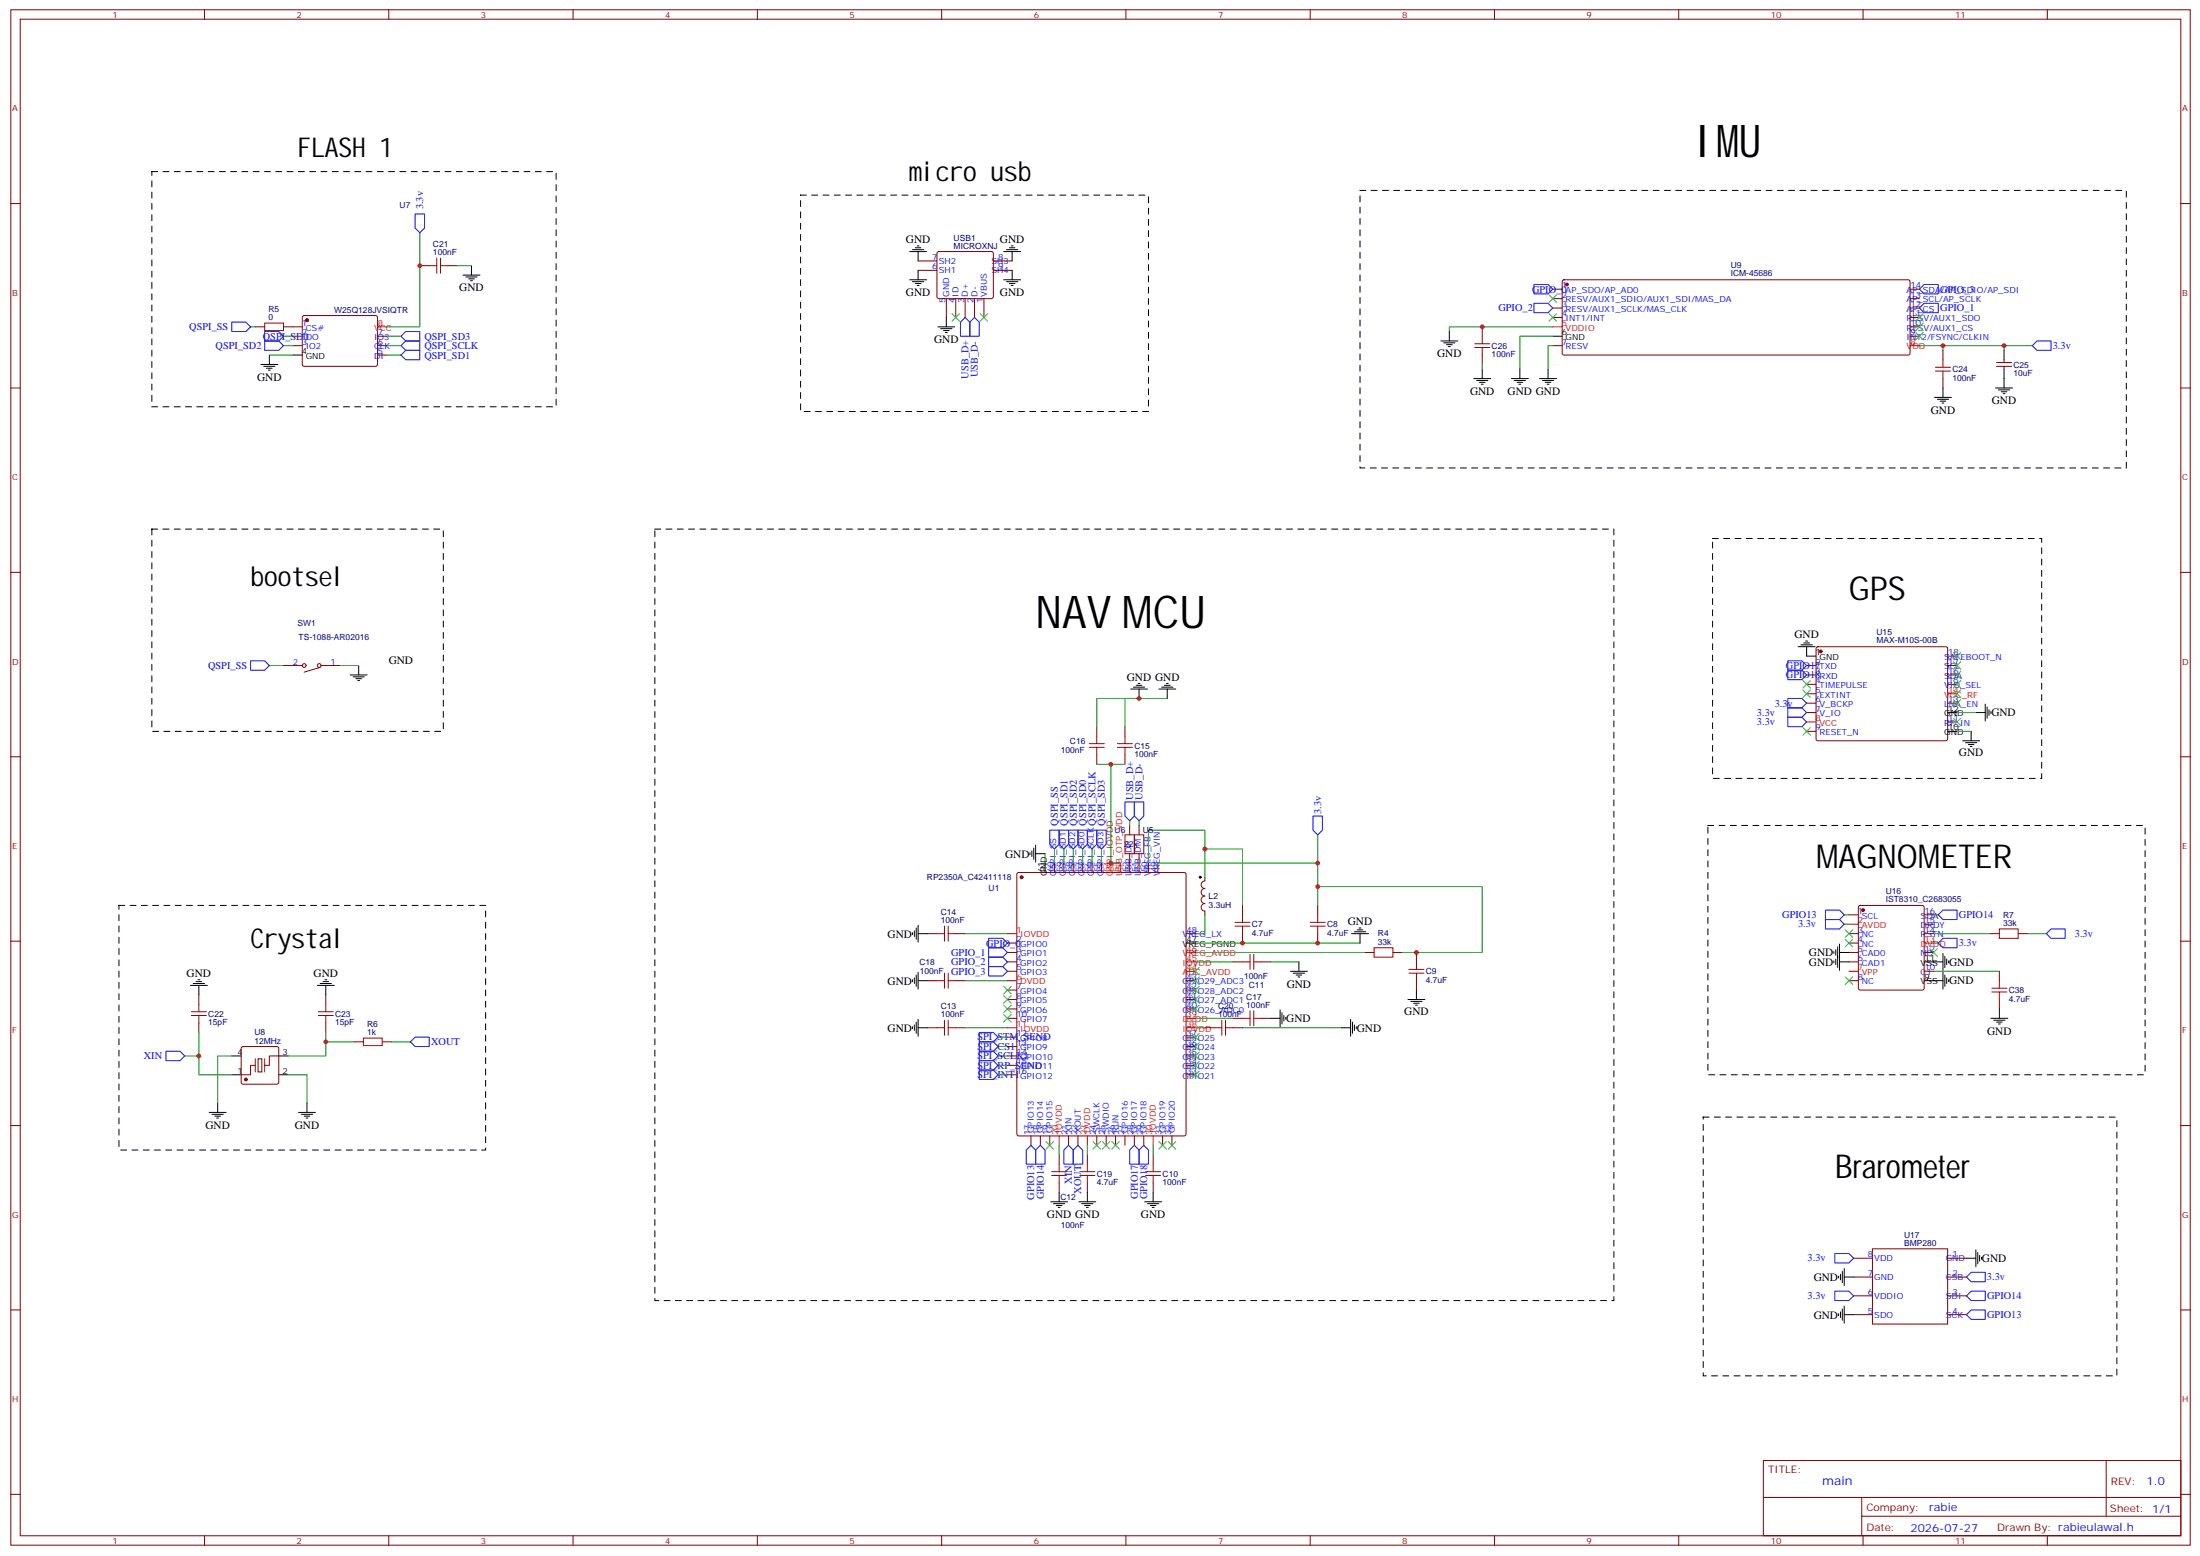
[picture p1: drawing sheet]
<svg xmlns="http://www.w3.org/2000/svg" width="825mm" height="583mm" viewBox="0 0 825 583" stroke-linecap="round" stroke-linejoin="round" font-family="sans-serif">
<g fill="none" stroke="#870000" stroke-width=".38">
<path d="M4.1 3.7h817.7v575.7h-817.7zM7.6 7.2h810.7v568.7h-810.7zM76.7 3.7v3.5M145.9 3.7v3.5M215 3.7v3.5M284.2 3.7v3.5M353.3 3.7v3.5M422.5 3.7v3.5M491.6 3.7v3.5M560.7 3.7v3.5M629.9 3.7v3.5M699 3.7v3.5"/>
<path d="M768.2 3.7v3.5M4.1 76.3h3.5M818.3 76.3h3.5M157.5 99.6h3.5M168.1 99.6h3.5M344.5 97.9h7M351.8 94.5l.4-.2h19.8l.5 .2 .2 .5v16.3l-.2 .5-.5 .2h-19.8l-.5-.3-.2-.4v-16.3zM372.7 97.9h7.1M113.7 118.5l.4-.2 27.1 .1 .4 .6v17.9l-.7 .5-27.1-.1-.4-.6v-17.7zM344.5 101.4h7M355.1 112v7M358.6 112v7"/>
<path d="M362.1 112v7M365.7 112v7M369.2 112v7M372.7 101.4h7.1M582.6 108.4h3.5M582.6 112h3.5M582.6 115.5h3.5M582.6 119h3.5M586.4 105.1l.4-.2 129.4 .1 .5 .6v26.8l-.7 .7h-129.2l-.7-.7v-26.8zM716.7 108.4h3.5M716.7 112h3.5M716.7 115.5h3.5"/>
<path d="M716.7 119h3.5M95.8 122.6h3.5M106.4 122.6h7M109.9 126.1h3.5M109.9 129.6h3.5M141.6 126.1h3.6M141.6 129.6h3.6M141.6 133.1h3.6M556.2 122.6v3.5M556.2 133.1v3.6M582.6 129.6h3.5M716.7 122.6h3.5"/>
<path d="M716.7 126.1h3.5M729 131.4v3.5M749.1 137.4h5.7M749.1 136h5.7M751.9 134.9v1.1M751.9 137.4v1M4.1 145.5h3.5M729 142v3.5M818.3 145.5h3.5M4.1 214.6h3.5M818.3 214.6h3.5M106.4 249.6h7"/>
<path d="M120.1 250.3l-6 1.7M120.5 249.6h7M677.9 249.6h3.5M677.9 253.1h3.5M677.9 256.6h3.5M681.6 242.7l.5-.2h48l.5 .2 .2 .5-.1 34.1-.6 .5-48.3-.1-.4-.6v-33.9zM730.8 249.6h3.5M730.8 253.1h3.5M730.8 256.6h3.5M730.8 246h3.5M411.5 272.5v3.5M422.1 272.5v3.5"/>
<path d="M677.9 260.1h3.5M677.9 263.7h3.5M677.9 267.2h3.5M677.9 274.2h3.5M730.8 263.7h3.5M730.8 270.7h3.5M4.1 283.8h3.5M411.5 283.1v3.5M422.1 283.1v3.5M818.3 283.8h3.5M423.9 309.5v3.6M427.4 309.5v3.6"/>
<path d="M381.8 327.4l.4-.2h62.1l.7 .4v97.6l-.4 .7h-62.4l-.6-.4-.1-97.6zM395.6 323.6v3.6M399.2 323.6v3.6M402.7 323.6v3.6M406.2 323.6v3.6M409.8 323.6v3.6M413.3 323.6v3.6M423.9 320.1v7.1M427.4 320.1v7.1M430.9 323.6v3.6M434.4 323.6v3.6M452.1 328.9v1.4a1.41 1.41 0 0 0-1.4 1.4 1.41 1.41 0 0 0 1.4 1.5"/>
<path d="M452.1 338.8a1.41 1.41 0 0 0-1.4 1.4 1.41 1.41 0 0 0 1.4 1.4M452.1 336a1.41 1.41 0 0 0-1.4 1.4 1.41 1.41 0 0 0 1.4 1.4M452.1 333.2a1.41 1.41 0 0 0-1.4 1.4 1.41 1.41 0 0 0 1.4 1.4M466.2 339.5v3.5M494.4 339.5v3.5M697.5 339.7l.5-.2h23.3l.5 .2 .2 .5v30.4l-.3 .5-.4 .2h-23.3l-.5-.3-.2-.4v-30.4zM4.1 352.9h3.5M348 350.1h3.5M358.6 350.1h3.5M378 353.6h3.5M378 357.2h3.5M445 350.1h3.6"/>
<path d="M452.1 341.6v1.4M466.2 350.1v3.5M494.4 350.1v3.5M512.1 357.2h3.5M522.6 357.2h3.6M531.5 357.2v3.5M693.7 353.6h3.6M693.7 357.2h3.6M693.7 350.1h3.6M693.7 343h3.6M722 357.2h3.5M722 350.1h3.5"/>
<path d="M722 343h3.5M722 346.6h3.5M746.7 350.1h3.5M757.2 350.1h3.6M818.3 352.9h3.5M74.6 373v3.6M122.2 373v3.6M348 367.7h3.5M358.6 367.7h3.5M378 360.7h3.5M378 364.2h3.5M378 371.3h3.5"/>
<path d="M378 374.8h3.5M378 378.3h3.5M445 371.3h3.6M445 374.8h3.6M445 378.3h3.6M445 367.7h3.6M462.7 360.7h3.5M473.3 360.7h3.5M531.5 367.7v3.6M693.7 360.7h3.6M693.7 367.7h3.6M722 364.2h3.5"/>
<path d="M750.2 364.2v3.5M750.2 374.8v3.5M74.6 383.6v3.5M90.7 392.6l.5-.2h12.7l.5 .2 .2 .5v12.7l-.2 .5-.5 .2h-12.7l-.5-.2-.2-.5v-12.7zM95.8 399.5h-1.8v3.5h-3.5M96.8 397h1.4v5h-1.4zM104.6 396h-3.5v3.5h-1.8M122.2 383.6v3.5M132.8 390.7h3.5M143.4 390.7h3.5M348 385.4h3.5M358.6 385.4h3.5"/>
<path d="M378 381.8h3.5M378 388.9h3.5M378 392.4h3.5M378 396h3.5M378 399.5h3.5M445 388.9h3.6M445 392.4h3.6M445 396h3.6M445 399.5h3.6M452.1 385.4h3.5M462.7 381.8h3.5M462.7 385.4h3.5"/>
<path d="M473.3 381.8h3.5M378 403h3.5M445 403h3.6M4.1 422.1h3.5M386.8 425.9v3.6M390.3 425.9v3.6M393.9 425.9v3.6M397.4 433v3.5M400.9 425.9v3.6M404.5 425.9v3.6M408 433v3.5M411.5 425.9v3.6"/>
<path d="M415 425.9v3.6M418.6 425.9v3.6M422.1 425.9v3.6M425.6 425.9v3.6M429.2 425.9v3.6M432.7 433v3.5M436.2 425.9v3.6M439.7 425.9v3.6M818.3 422.1h3.5M397.4 443.6v3.5M408 443.6v3.5M432.7 443.6v3.5"/>
<path d="M695.5 471.8h7.1M695.5 478.9h7.1M702.6 468.3h28.2v28.2h-28.2zM730.8 471.8h7M730.8 478.9h7M4.1 491.2h3.5M695.5 485.9h7.1M695.5 493h7.1M730.8 485.9h7M730.8 493h7M818.3 491.2h3.5M661.6 547.7h156.7v28.2h-156.7z"/>
<path d="M790.3 547.7v20.9M4.1 560.4h3.5M76.7 575.9v3.5M145.9 575.9v3.5M215 575.9v3.5M284.2 575.9v3.5M353.3 575.9v3.5M422.5 575.9v3.5M491.6 575.9v3.5M560.7 575.9v3.5M629.9 575.9v3.5M661.7 561.5h156.4"/>
<path d="M698.5 568.6h119.6M698.5 561.5v14.1M699 575.9v3.5M768.2 575.9v3.5M818.3 560.4h3.5"/>
<circle cx="114.1" cy="249.6" r=".71"/>
<circle cx="119.8" cy="249.6" r=".71"/>
</g>
<g fill="#870000" stroke="#870000" stroke-width=".38">
<circle cx="383.3" cy="328.9" r=".53"/>
<circle cx="115.2" cy="120.1" r=".53"/>
<circle cx="92.3" cy="404.8" r=".53"/>
<circle cx="587.9" cy="106.7" r=".53"/>
<circle cx="683.2" cy="244.3" r=".53"/>
<circle cx="699" cy="341.3" r=".53"/>
</g>
<g fill="none" stroke="#f00" stroke-width=".38">
<path d="M141.6 122.6h3.6M582.6 122.6h3.5M716.7 129.6h3.5M677.9 270.7h3.5M730.8 260.1h3.5M416.8 323.6v3.6M420.3 323.6v3.6M378 350.1h3.5M445 357.2h3.6M693.7 346.6h3.6M722 353.6h3.5M378 367.7h3.5"/>
<path d="M445 364.2h3.6M445 360.7h3.6M693.7 364.2h3.6M378 385.4h3.5M445 385.4h3.6M445 381.8h3.6M397.4 425.9v3.6M408 425.9v3.6M432.7 425.9v3.6"/>
</g>
<g fill="none" stroke="#000" stroke-width=".38">
<path d="M176.9 99.6v3.6M341.3 94.3h6.4M342.4 93.6h4.2M343.4 92.9h2.1M344.1 92.2h.7M344.5 94.3v3.6M376.6 94.3h6.3M377.6 93.6h4.3M378.7 92.9h2.1M379.4 92.2h.7M379.8 94.3v3.6M173.7 103.2h6.4"/>
<path d="M174.8 103.9h4.2M175.9 104.6h2.1M176.6 105.3h.7M341.3 104.9h6.4M342.4 105.6h4.2M343.4 106.3h2.1M344.1 107h.7M344.5 101.4v3.5M355.1 119v3.6M376.6 104.9h6.3M377.6 105.6h4.3M378.7 106.3h2.1"/>
<path d="M379.4 107h.7M379.8 101.4v3.5M97.9 136.7h6.3M99 137.4h4.2M100 138.1h2.1M100.7 138.8h.7M101.1 133.1v3.6M109.9 133.1h3.5M351.9 122.6h6.3M353 123.3h4.2M354 124h2.1M354.7 124.7h.7"/>
<path d="M540.6 127.8h6.4M541.7 128.6h4.2M542.7 129.3h2.2M543.5 130h.7M543.8 124.3v3.5M556.2 138.4v3.6M570.3 138.4v3.6M580.8 138.4v3.6M582.6 126.1h3.5M751.9 131.4v3.5M751.9 138.4v7.1M553 142h6.3"/>
<path d="M554 142.7h4.3M555.1 143.4h2.1M555.8 144.1h.7M567.1 142h6.3M568.1 142.7h4.3M569.2 143.4h2.1M569.9 144.1h.7M577.7 142h6.3M578.7 142.7h4.3M579.8 143.4h2.1M580.5 144.1h.7M725.8 149h6.4"/>
<path d="M726.9 149.7h4.2M728 150.4h2.1M728.7 151.1h.7M729 145.5v3.5M748.8 145.5h6.3M749.8 146.2h4.3M750.9 146.9h2.1M751.6 147.6h.7M131.4 253.1h6.4M132.5 253.8h4.2M133.5 254.5h2.1M134.2 255.2h.7"/>
<path d="M134.6 249.6v3.5M424.2 258.4h6.4M425.3 257.7h4.2M426.3 257h2.1M427 256.3h.7M427.4 258.4v3.5M434.8 258.4h6.3M435.9 257.7h4.2M436.9 257h2.1M437.6 256.3h.7M438 258.4v3.5M674.7 242.5h6.3"/>
<path d="M675.7 241.8h4.3M676.8 241.1h2.1M677.5 240.4h.7M677.9 242.5v3.5h3.5M730.8 274.2h3.5M730.8 267.2h3.5M736.4 277.8h6.4M737.5 278.5h4.2M738.5 279.2h2.2M739.2 279.9h.8M739.6 274.2v3.6M741.4 267.2h3.5"/>
<path d="M744.9 264v6.4M745.6 265.1v4.2M746.3 266.1v2.2M747 266.8v.7M386.5 319.8v.7M387.2 319.1v2.1M387.9 318v4.2M388.6 316.9v6.4M388.6 320.1h3.5M392.1 323.6v3.6M342.4 349.7v.7M343.1 349v2.2"/>
<path d="M343.8 348v4.2M344.5 350.1h3.5M344.5 346.9v6.4M445 353.6h3.6M507.1 350.1h6.4M508.2 349.4h4.2M509.2 348.7h2.2M509.9 348h.7M510.3 350.1v3.5M688.1 356.8v.7M688.8 356.1v2.1M688.8 359.6v2.1"/>
<path d="M689.5 355v7.8M690.2 357.2h3.5M690.2 354v9.9M729 357.5v6.4M729.7 358.6v4.2M730.4 359.6v2.1M71.4 369.5h6.4M72.5 368.8h4.2M73.6 368.1h2.1M74.3 367.4h.7M74.6 369.5v3.5M119.1 369.5h6.3"/>
<path d="M120.1 368.8h4.3M121.2 368.1h2.1M121.9 367.4h.7M122.2 369.5v3.5M342.4 367.4v.7M343.1 366.7v2.1M343.8 365.6v4.3M344.5 364.6v6.3M344.5 367.7h3.5M480.3 378.7v6.3M481 379.7v4.3M484.2 364.2h6.3"/>
<path d="M485.2 364.9h4.3M486.3 365.6h2.1M487 366.3h.7M487.4 360.7v3.5M528.3 374.8h6.3M529.3 375.5h4.3M530.4 376.2h2.1M531.1 376.9h.7M531.5 371.3v3.5M688.1 360.3v.7M690.2 360.7h3.5M722 367.7h7"/>
<path d="M722 360.7h7M729 364.6v6.3M729.7 365.6v4.3M730.4 366.7v2.1M731.1 360.3v.7M731.1 367.4v.7M750.2 378.3v3.5M87 396h3.5M104.6 396h3.5M342.4 385v.7M343.1 384.3v2.1M343.8 383.3v4.2"/>
<path d="M344.5 382.2v6.3M344.5 385.4h3.5M476.8 381.8h3.5M481.7 380.8v2.1M482.4 381.5v.7M503.2 385.4h3.6M506.8 382.2v6.3M507.5 383.3v4.2M508.2 384.3v2.1M508.9 385v.7M747 381.8h6.4M748.1 382.6h4.2"/>
<path d="M749.1 383.3h2.1M749.8 384h.7M78.5 417.1h6.3M79.6 417.8h4.2M80.6 418.5h2.1M81.3 419.2h.7M81.7 413.6v3.5M87 403h3.5M104.6 403h3.5M112 417.1h6.4M113.1 417.8h4.2M114.1 418.5h2.1"/>
<path d="M114.8 419.2h.7M115.2 413.6v3.5M394.2 450.6h6.4M395.3 451.3h4.2M396.3 452h2.2M397.1 452.8h.7M397.4 447.1v3.5M404.8 450.6h6.4M405.9 451.3h4.2M406.9 452h2.1M407.6 452.8h.7M408 447.1v3.5"/>
<path d="M429.5 450.6h6.4M430.6 451.3h4.2M431.6 452h2.1M432.3 452.8h.7M432.7 447.1v3.5M689.9 478.5v.7M690.6 477.8v2.1M691.3 476.7v4.3M692 478.9h3.5M692 475.7v6.3M737.8 471.8h3.6M741.4 468.6v6.4"/>
<path d="M742.1 469.7v4.2M742.8 470.7v2.2M743.5 471.5v.7M689.9 492.6v.7M690.6 491.9v2.1M691.3 490.9v4.2M692 489.8v6.3M692 493h3.5"/>
</g>
<g fill="none" stroke="#a10000" stroke-width=".38">
<path d="M161 99.6h2.9M163.9 96.8v5.6M165.3 99.6h2.8M165.3 96.8v5.6M99.3 121.1h7.1v2.9h-7.1zM553.3 128.9h5.7M553.3 130.3h5.7M556.2 126.1v2.8M556.2 130.3v2.8M726.2 137.7h5.6M726.2 139.1h5.6M729 134.9v2.8"/>
<path d="M729 139.1v2.9M408.7 278.8h5.6M411.5 276v2.8M419.3 278.8h5.6M422.1 276v2.8M408.7 280.2h5.6M411.5 280.2v2.9M419.3 280.2h5.6M422.1 280.2v2.9M422.1 313.1h3.5v7h-3.5zM425.6 313.1h3.6v7h-3.6zM351.5 350.1h2.9"/>
<path d="M354.4 347.3v5.6M355.8 347.3v5.6M355.8 350.1h2.8M463.4 347.3h5.6M463.4 345.9h5.6M466.2 343v2.9M466.2 347.3v2.8M469 357.9v5.6M470.4 357.9v5.6M491.6 347.3h5.6M491.6 345.9h5.6M494.4 343v2.9"/>
<path d="M494.4 347.3v2.8M515.6 355.4h7v3.5h-7zM750.2 348.3h7v3.6h-7zM71.8 379.4h5.6M74.6 376.6v2.8M119.4 379.4h5.7M122.2 376.6v2.8M351.5 367.7h2.9M354.4 364.9v5.7M355.8 364.9v5.7M355.8 367.7h2.8M466.2 360.7h2.8"/>
<path d="M469 379v5.7M470.4 360.7h2.9M470.4 379v5.7M528.6 364.9h5.7M528.6 363.5h5.7M531.5 360.7v2.8M531.5 364.9v2.8M747.4 372h5.6M747.4 370.6h5.6M750.2 367.7v2.9M750.2 372v2.8M71.8 380.8h5.6"/>
<path d="M74.6 380.8v2.8M119.4 380.8h5.7M122.2 380.8v2.8M136.3 389.3h7.1v2.8h-7.1zM351.5 385.4h2.9M354.4 382.6v5.6M355.8 385.4h2.8M355.8 382.6v5.6M455.6 385.4h2.8M458.4 382.6v5.6M459.8 385.4h2.9M459.8 382.6v5.6"/>
<path d="M466.2 381.8h2.8M470.4 381.8h2.9M394.6 439.3h5.6M397.4 436.5v2.8M405.2 439.3h5.6M408 436.5v2.8M429.9 439.3h5.6M432.7 436.5v2.8M394.6 440.8h5.6M397.4 440.8v2.8M405.2 440.8h5.6M408 440.8v2.8"/>
<path d="M429.9 440.8h5.6M432.7 440.8v2.8"/>
</g>
<g fill="none" stroke="#008700" stroke-width=".38">
<path d="M157.5 87.3v35.3h-12.3M171.6 99.6h5.3M94 122.6h1.8M101.1 133.1h8.8M106.4 129.6h3.5M106.4 126.1h3.5M145.2 129.6h5.3M145.2 126.1h5.3M145.2 133.1h5.3M556.2 136.7v1.7M582.6 122.6h-38.8v1.7M582.6 126.1h-12.3v12.3"/>
<path d="M582.6 129.6h-1.8v8.8M720.2 129.6h42.3M729 129.6v1.8M751.9 129.6v1.8M101.1 249.6h5.3M127.5 249.6h7.1M427.4 261.9h-15.9v10.6M438 261.9h-15.9v10.6M734.3 267.2h7.1M734.3 274.2h5.3M411.5 286.6h10.6M416.8 286.6v37h3.5"/>
<path d="M395.6 318.3v5.3M399.2 318.3v5.3M402.7 318.3v5.3M406.2 318.3v5.3M409.8 318.3v5.3M413.3 318.3v5.3M423.9 307.8v1.7M427.4 307.8v1.7M452.1 318.3h14.1v21.2M494.4 313.1v26.4M392.1 320.1v3.5M430.9 323.6v-12.3h21.2v17.6"/>
<path d="M434.4 323.6h60M494.4 332.5h61.8v24.7h-30M362.1 350.1h15.9M448.6 353.6h61.7M448.6 357.2h63.5M452.1 343v7.1h-3.5M692 343h1.7M692 346.6h1.7M725.5 353.6h1.8M725.5 350.1h21.2M725.5 343h1.8M760.8 350.1h7"/>
<path d="M362.1 367.7h15.9M448.6 360.7h14.1M476.8 360.7h10.6M725.5 364.2h24.7M69.3 396h5.3M74.6 387.1v15.9h12.4M87 396h-5.3v17.6M122.2 387.1v8.9h-14.1M122.2 390.7h10.6M146.9 390.7h7.1M362.1 385.4h15.9M374.5 396h3.5"/>
<path d="M374.5 399.5h3.5M374.5 388.9h3.5M374.5 392.4h3.5M448.6 385.4h3.5M448.6 381.8h14.1M466.2 385.4h37M108.1 403h7.1v10.6M374.5 403h3.5M397.4 429.5v3.5M408 429.5v3.5M432.7 429.5v3.5"/>
</g>
<g fill="none" stroke="#00f" stroke-width=".38">
<path d="M155.8 80.2h3.5v5.3l-1.8 1.8-1.7-1.8zM362.1 119l1.8 1.8v5.3h-3.5v-5.3zM365.7 119l1.7 1.8v5.3h-3.5v-5.3zM575.6 106.7h5.2l1.8 1.7-1.8 1.8h-5.2zM575.6 113.7h5.2l1.8 1.8-1.8 1.8h-5.2zM720.2 115.5l1.8-1.8h5.3v3.6h-5.3zM720.2 108.4l1.8-1.7h5.3v3.5h-5.3zM87 120.8h5.3l1.7 1.8-1.7 1.7h-5.3zM99.3 124.3h5.3l1.8 1.8-1.8 1.7h-5.3zM99.3 127.8h5.3l1.8 1.8-1.8 1.8h-5.3zM150.5 129.6l1.7-1.8h5.3v3.6h-5.3zM150.5 133.1l1.7-1.7h5.3v3.5h-5.3z"/>
<path d="M150.5 126.1l1.7-1.8h5.3v3.5h-5.3zM762.5 129.6l1.8-1.8h5.3v3.6h-5.3zM94 247.8h5.3l1.8 1.8-1.8 1.7h-5.3zM670.8 247.8h5.3l1.8 1.8-1.8 1.7h-5.3zM670.8 251.3h5.3l1.8 1.8-1.8 1.7h-5.3zM670.8 261.9h5.3l1.8 1.8-1.8 1.7h-5.3zM670.8 265.4h5.3l1.8 1.8-1.8 1.8h-5.3zM670.8 269h5.3l1.8 1.7-1.8 1.8h-5.3zM393.9 311.3h3.5v5.3l-1.8 1.7-1.7-1.7zM397.4 311.3h3.5v5.3l-1.7 1.7-1.8-1.7zM400.9 311.3h3.6v5.3l-1.8 1.7-1.8-1.7zM404.5 311.3h3.5v5.3l-1.8 1.7-1.7-1.7z"/>
<path d="M408 311.3h3.5v5.3l-1.7 1.7-1.8-1.7zM411.5 311.3h3.5v5.3l-1.7 1.7-1.8-1.7zM422.1 300.7h3.5v5.3l-1.7 1.8-1.8-1.8zM425.6 300.7h3.6v5.3l-1.8 1.8-1.8-1.8zM492.7 306h3.5v5.3l-1.8 1.8-1.7-1.8zM370.9 351.9h5.3l1.8 1.7-1.8 1.8h-5.3zM370.9 355.4h5.3l1.8 1.8-1.8 1.7h-5.3zM370.9 358.9h5.3l1.8 1.8-1.8 1.7h-5.3zM684.9 341.3h5.3l1.8 1.7-1.8 1.8h-5.3zM684.9 344.8h5.3l1.8 1.8-1.8 1.7h-5.3zM727.3 353.6l1.7-1.7h5.3v3.5h-5.3zM729 341.3h5.3v3.5h-5.3l-1.7-1.8z"/>
<path d="M767.8 350.1l1.8-1.8h5.3v3.6h-5.3zM370.9 362.4h5.3l1.8 1.8-1.8 1.8h-5.3zM62.3 394.2h5.3l1.7 1.8-1.7 1.7h-5.3zM154 390.7l1.8-1.8h5.2v3.5h-5.2zM367.4 397.7h5.3l1.8 1.8-1.8 1.7h-5.3zM367.4 387.1h5.3l1.8 1.8-1.8 1.8h-5.3zM367.4 390.7h5.3l1.8 1.7-1.8 1.8h-5.3zM367.4 394.2h5.3l1.8 1.8-1.8 1.7h-5.3zM367.4 401.2h5.3l1.8 1.8-1.8 1.8h-5.3zM385.1 431.2l1.7-1.7 1.8 1.7v5.3h-3.5zM390.3 429.5l1.8 1.7v5.3h-3.5v-5.3zM399.2 431.2l1.7-1.7 1.8 1.7v5.3h-3.5z"/>
<path d="M404.5 429.5l1.7 1.7v5.3h-3.5v-5.3zM425.6 429.5l1.8 1.7v5.3h-3.5v-5.3zM427.4 431.2l1.8-1.7 1.7 1.7v5.3h-3.5zM688.4 470h5.3l1.8 1.8-1.8 1.8h-5.3zM737.8 478.9l1.8-1.8h5.3v3.5h-5.3zM688.4 484.2h5.3l1.8 1.7-1.8 1.8h-5.3zM737.8 493l1.8-1.8h5.3v3.5h-5.3zM737.8 485.9l1.8-1.7h5.3v3.5h-5.3z"/>
</g>
<circle cx="450.3" cy="328.9" r=".35" fill="#000" stroke="#000" stroke-width=".38"/>
<g fill="none" stroke="#3c3" stroke-width=".38">
<path d="M357.2 117.6l2.8 2.8M360 117.6l-2.8 2.8M367.8 117.6l2.8 2.8M370.6 117.6l-2.8 2.8M581.2 110.6l2.8 2.8M581.2 117.6l2.8 2.8M584 110.6l-2.8 2.8M584 117.6l-2.8 2.8M718.8 117.6l2.8 2.8M721.6 117.6l-2.8 2.8M718.8 121.1l2.8 2.9M718.8 124.7l2.8 2.8"/>
<path d="M721.6 121.1l-2.8 2.9M721.6 124.7l-2.8 2.8M676.5 255.2l2.8 2.8M676.5 258.7l2.8 2.8M679.3 255.2l-2.8 2.8M679.3 258.7l-2.8 2.8M732.9 244.6l2.8 2.8M732.9 248.1l2.8 2.9M732.9 251.7l2.8 2.8M732.9 255.2l2.8 2.8M732.9 258.7l2.8 2.8M735.7 244.6l-2.8 2.8"/>
<path d="M735.7 248.1l-2.8 2.9M735.7 251.7l-2.8 2.8M735.7 255.2l-2.8 2.8M735.7 258.7l-2.8 2.8M676.5 272.8l2.8 2.9M679.3 272.8l-2.8 2.9M732.9 262.3l2.8 2.8M732.9 269.3l2.8 2.8M735.7 262.3l-2.8 2.8M735.7 269.3l-2.8 2.8M692.3 352.2l2.8 2.8M692.3 348.7l2.8 2.8"/>
<path d="M695.1 352.2l-2.8 2.8M695.1 348.7l-2.8 2.8M724.1 355.7l2.8 2.9M726.9 355.7l-2.8 2.9M376.6 369.9l2.8 2.8M376.6 373.4l2.8 2.8M376.6 376.9l2.8 2.8M379.4 369.9l-2.8 2.8M379.4 373.4l-2.8 2.8M379.4 376.9l-2.8 2.8M447.1 362.8l2.9 2.8M447.1 366.3l2.9 2.8"/>
<path d="M447.1 369.9l2.9 2.8M447.1 373.4l2.9 2.8M447.1 376.9l2.9 2.8M450 362.8l-2.9 2.8M450 366.3l-2.9 2.8M450 369.9l-2.9 2.8M450 373.4l-2.9 2.8M450 376.9l-2.9 2.8M692.3 366.3l2.8 2.8M695.1 366.3l-2.8 2.8M376.6 380.4l2.8 2.9M379.4 380.4l-2.8 2.9"/>
<path d="M447.1 387.5l2.9 2.8M447.1 391l2.9 2.8M447.1 394.5l2.9 2.9M447.1 398.1l2.9 2.8M450 391l-2.9 2.8M450 394.5l-2.9 2.9M450 398.1l-2.9 2.8M450 387.5l-2.9 2.8M447.1 401.6l2.9 2.8M450 401.6l-2.9 2.8M392.5 428.1l2.8 2.8M395.3 428.1l-2.8 2.8"/>
<path d="M410.1 428.1l2.8 2.8M412.9 428.1l-2.8 2.8M413.6 428.1l2.9 2.8M416.5 428.1l-2.9 2.8M417.2 428.1l2.8 2.8M420 428.1l-2.8 2.8M434.8 428.1l2.8 2.8M437.6 428.1l-2.8 2.8M438.3 428.1l2.8 2.8M441.1 428.1l-2.8 2.8"/>
</g>
<path d="M57 64.3h151.7v88.2h-151.7zM300.4 73.2h130.5v81.1h-130.5zM510.3 71.4h287.5v104.1h-287.5zM57 198.4h109.3v75.8h-109.3zM245.7 198.4h359.8v289.3h-359.8zM642.6 201.9h123.5v90h-123.5zM640.8 309.5h164.1v93.5h-164.1zM44.6 339.5h137.6v91.7h-137.6zM639.1 418.9h155.2v97h-155.2z" fill="none" stroke="#000" stroke-width=".38" stroke-dasharray="2.1 2.1"/>
<path d="M95.8 397v5M99.3 397v5" fill="none" stroke="#871200" stroke-width=".38"/>
<g fill="#c00">
<circle cx="494.4" cy="353.6" r=".88"/>
<circle cx="466.2" cy="353.6" r=".88"/>
<circle cx="494.4" cy="323.6" r=".88"/>
<circle cx="452.1" cy="318.3" r=".88"/>
<circle cx="531.5" cy="357.2" r=".88"/>
<circle cx="494.4" cy="332.5" r=".88"/>
<circle cx="416.8" cy="286.6" r=".88"/>
<circle cx="416.8" cy="323.6" r=".88"/>
<circle cx="157.5" cy="99.6" r=".88"/>
<circle cx="122.2" cy="390.7" r=".88"/>
<circle cx="74.6" cy="396" r=".88"/>
<circle cx="427.4" cy="261.9" r=".88"/>
<circle cx="751.9" cy="129.6" r=".88"/>
<circle cx="729" cy="129.6" r=".88"/>
<circle cx="556.2" cy="122.6" r=".88"/>
</g>
<g font-size="16.9">
<text x="635.5" y="59.1">IMU</text>
<text x="388.6" y="235.4">NAV MCU</text>
</g>
<g font-size="12.3">
<text x="693.7" y="224.9">GPS</text>
<text x="681.4" y="325.4">MAGNOMETER</text>
<text x="688.4" y="441.8">Brarometer</text>
</g>
<g font-size="10.2">
<text x="111.7" y="59.1">FLASH 1</text>
<text x="341" y="67.9">micro usb</text>
<text x="94" y="219.6">bootsel</text>
<text x="94" y="355.4">Crystal</text>
</g>
<text font-size="4.6" fill="#00f" x="683.7" y="556.7">main</text>
<g font-size="4.2">
<text x="339.9" y="91.1">GND</text>
<text x="375.2" y="91.1">GND</text>
<text x="172.3" y="109.2">GND</text>
<text x="339.9" y="111">GND</text>
<text x="375.2" y="111">GND</text>
<text x="350.5" y="128.6">GND</text>
<text x="539.2" y="133.9">GND</text>
<text x="96.5" y="142.7">GND</text>
<text x="551.6" y="148">GND</text>
<text x="565.7" y="148">GND GND</text>
<text x="724.4" y="155.1">GND</text>
<text x="747.4" y="151.5">GND</text>
<text x="673.3" y="239.4">GND</text>
<text x="145.8" y="249.1">GND</text>
<text x="422.8" y="255.2">GND GND</text>
<text x="747.2" y="268.6">GND</text>
<text x="735" y="283.4">GND</text>
<text x="377.1" y="321.6">GND</text>
<text x="505.7" y="346.9">GND</text>
<text x="333" y="351.6">GND</text>
<text x="678.7" y="358.6">GND</text>
<text x="678.7" y="362.1">GND</text>
<text x="731.3" y="362.1">GND</text>
<text x="70" y="366.3">GND</text>
<text x="117.7" y="366.3">GND</text>
<text x="333" y="369.2">GND</text>
<text x="482.8" y="370.3">GND</text>
<text x="731.3" y="369.1">GND</text>
<text x="482.6" y="383.3">GND</text>
<text x="526.9" y="380.4">GND</text>
<text x="333" y="386.9">GND</text>
<text x="509.1" y="386.8">GND</text>
<text x="745.6" y="387.9">GND</text>
<text x="77.1" y="423.2">GND</text>
<text x="110.6" y="423.2">GND</text>
<text x="392.8" y="456.7">GND GND</text>
<text x="428.1" y="456.7">GND</text>
<text x="743.7" y="473.2">GND</text>
<text x="680.5" y="480.3">GND</text>
<text x="680.5" y="494.4">GND</text>
</g>
<g font-size="4.2" fill="#00f">
<text x="805.4" y="556.9">1.0</text>
<text x="723.8" y="566.5">rabie</text>
<text x="716.9" y="574.3">2026-07-27</text>
</g>
<g font-size="3.9" fill="#00f">
<text x="158.8" y="78.5" transform="rotate(-90 158.8 78.5)">3.3v</text>
<text x="574.9" y="109.7">GPIO_0</text>
<text x="728" y="109.7">GPIO_3</text>
<text x="562.2" y="116.8">GPIO_2</text>
<text x="728" y="116.8">GPIO_1</text>
<text x="71" y="123.7">QSPI_SS</text>
<text x="80.9" y="130.8">QSPI_SD2</text>
<text x="98.6" y="127.3">QSPI_SD0</text>
<text x="159.2" y="127.4">QSPI_SD3</text>
<text x="159.2" y="130.9">QSPI_SCLK</text>
<text x="770.2" y="130.9">3.3v</text>
<text x="159.2" y="134.5">QSPI_SD1</text>
<text x="363.4" y="141.9" transform="rotate(-90 363.4 141.9)">USB_D+</text>
<text x="366.9" y="141.5" transform="rotate(-90 366.9 141.5)">USB_D-</text>
<text x="78.1" y="250.7">QSPI_SS</text>
<text x="670.1" y="250.8">GPIO17</text>
<text x="670.1" y="254.3">GPIO18</text>
<text x="659.2" y="268.4">3.3v</text>
<text x="665.9" y="265">3.3v</text>
<text x="659.2" y="272">3.3v</text>
<text x="425.2" y="299.9" transform="rotate(-90 425.2 299.9)">USB_D+</text>
<text x="428.7" y="299.9" transform="rotate(-90 428.7 299.9)">USB_D-</text>
<text x="495.8" y="305.2" transform="rotate(-90 495.8 305.2)">3.3v</text>
<text x="397" y="309.6" transform="rotate(-90 397 309.6)">QSPI_SS</text>
<text x="400.5" y="309.6" transform="rotate(-90 400.5 309.6)">QSPI_SD1</text>
<text x="404" y="309.6" transform="rotate(-90 404 309.6)">QSPI_SD2</text>
<text x="407.5" y="309.6" transform="rotate(-90 407.5 309.6)">QSPI_SD0</text>
<text x="411.1" y="309.6" transform="rotate(-90 411.1 309.6)">QSPI_SCLK</text>
<text x="414.6" y="309.6" transform="rotate(-90 414.6 309.6)">QSPI_SD3</text>
<text x="668.7" y="344.2">GPIO13</text>
<text x="674.6" y="347.7">3.3v</text>
<text x="735" y="344.3">GPIO14</text>
<text x="778.5" y="351.5">3.3v</text>
<text x="356.9" y="358.4">GPIO_1</text>
<text x="370" y="354.9">GPIO_0</text>
<text x="735" y="354.9">3.3v</text>
<text x="356.9" y="361.9">GPIO_2</text>
<text x="356.9" y="365.5">GPIO_3</text>
<text x="161.7" y="391.9">XOUT</text>
<text x="366.7" y="390.2">SPI_STM_SEND</text>
<text x="366.7" y="393.7">SPI_CS1</text>
<text x="54" y="397.2">XIN</text>
<text x="366.7" y="400.7">SPI_RP_SEND</text>
<text x="366.7" y="397.2">SPI_SCLK1</text>
<text x="366.7" y="404.3">SPI_INT1</text>
<text x="402.2" y="443.9" transform="rotate(-90 402.2 443.9)">XIN</text>
<text x="388.1" y="449.9" transform="rotate(-90 388.1 449.9)">GPIO13</text>
<text x="391.6" y="449.8" transform="rotate(-90 391.6 449.8)">GPIO14</text>
<text x="405.7" y="447.7" transform="rotate(-90 405.7 447.7)">XOUT</text>
<text x="426.9" y="449.6" transform="rotate(-90 426.9 449.6)">GPIO17</text>
<text x="430.4" y="449.8" transform="rotate(-90 430.4 449.8)">GPIO18</text>
<text x="678.2" y="473">3.3v</text>
<text x="745.5" y="480.1">3.3v</text>
<text x="678.2" y="487.1">3.3v</text>
<text x="745.6" y="487.2">GPIO14</text>
<text x="745.6" y="494.2">GPIO13</text>
</g>
<g font-size="3.9" fill="#800">
<text x="663.4" y="552.2">TITLE:</text>
<text x="792" y="556.9">REV:</text>
<text x="700.3" y="566.4">Company:</text>
<text x="791.7" y="567.1">Sheet: 1/1</text>
<text x="700.3" y="574.1">Date:</text>
<text x="749.3" y="574.2">Drawn By: rabieulawal.h</text>
</g>
<g font-size="3.2" fill="#800">
<text x="42.2" y="6.7">1</text>
<text x="111.3" y="6.7">2</text>
<text x="180.4" y="6.7">3</text>
<text x="249.6" y="6.7">4</text>
<text x="318.7" y="6.7">5</text>
<text x="387.9" y="6.7">6</text>
<text x="457" y="6.7">7</text>
<text x="526.2" y="6.7">8</text>
<text x="595.3" y="6.7">9</text>
<text x="664.5" y="6.7">10</text>
<text x="733.6" y="6.7">11</text>
<text x="4.6" y="41.8">A</text>
<text x="818.8" y="41.8">A</text>
<text x="4.6" y="110.9">B</text>
<text x="818.8" y="110.9">B</text>
<text x="4.6" y="180.1">C</text>
<text x="818.8" y="180.1">C</text>
<text x="4.6" y="249.2">D</text>
<text x="818.8" y="249.2">D</text>
<text x="4.6" y="318.3">E</text>
<text x="818.8" y="318.3">E</text>
<text x="4.6" y="387.5">F</text>
<text x="818.8" y="387.5">F</text>
<text x="4.6" y="456.6">G</text>
<text x="818.8" y="456.6">G</text>
<text x="4.6" y="525.8">H</text>
<text x="818.8" y="525.8">H</text>
<text x="42.2" y="578.9">1</text>
<text x="111.3" y="578.9">2</text>
<text x="180.4" y="578.9">3</text>
<text x="249.6" y="578.9">4</text>
<text x="318.7" y="578.9">5</text>
<text x="387.9" y="578.9">6</text>
<text x="457" y="578.9">7</text>
<text x="526.2" y="578.9">8</text>
<text x="595.3" y="578.9">9</text>
<text x="664.5" y="578.9">10</text>
<text x="733.6" y="578.9">11</text>
</g>
<g font-size="3.2" fill="#000080">
<text x="149.9" y="77.8">U7</text>
<text x="162.5" y="95.7">100nF</text>
<text x="162.5" y="92.6">C21</text>
<text x="357.8" y="93.3">MICROXNJ</text>
<text x="357.8" y="90.2">USB1</text>
<text x="649.4" y="100.6">U9</text>
<text x="649.4" y="103.6">ICM-45686</text>
<text x="100.7" y="116.9">R5</text>
<text x="125.4" y="117.3">W25Q128JVSIQTR</text>
<text x="100.7" y="120.1">0</text>
<text x="559.7" y="130.8">C26</text>
<text x="559.7" y="133.9">100nF</text>
<text x="755.5" y="137.8">C25</text>
<text x="732.5" y="142.7">100nF</text>
<text x="732.5" y="139.6">C24</text>
<text x="755.5" y="141">10uF</text>
<text x="111.6" y="234.8">SW1</text>
<text x="704.1" y="238">U15</text>
<text x="112" y="240.1">TS-1088-AR02016</text>
<text x="704.1" y="241.2">MAX-M10S-00B</text>
<text x="401.4" y="278.9">C16</text>
<text x="425.6" y="280.7">C15</text>
<text x="398" y="282.5">100nF</text>
<text x="425.6" y="283.8">100nF</text>
<text x="418.2" y="312.4">U6</text>
<text x="421.7" y="317.7">22k</text>
<text x="428.8" y="312.4">U5</text>
<text x="347.8" y="330.1">RP2350A_C42411118</text>
<text x="370.9" y="334.2">U1</text>
<text x="707.6" y="335.2">U16</text>
<text x="453.5" y="340.3">3.3uH</text>
<text x="453.5" y="337.1">L2</text>
<text x="707.6" y="338.2">IST8310_C2683055</text>
<text x="353" y="346.2">100nF</text>
<text x="353" y="343">C14</text>
<text x="469.7" y="347.7">C7</text>
<text x="497.9" y="347.7">C8</text>
<text x="751.6" y="347.3">33k</text>
<text x="751.6" y="344.1">R7</text>
<text x="469.7" y="350.9">4.7uF</text>
<text x="497.9" y="350.9">4.7uF</text>
<text x="517" y="351.1">R4</text>
<text x="517" y="354.3">33k</text>
<text x="345" y="361.8">C18</text>
<text x="345.1" y="365.3">100nF</text>
<text x="535" y="365.4">C9</text>
<text x="466.8" y="367.1">100nF</text>
<text x="468.6" y="370.6">C11</text>
<text x="535" y="368.6">4.7uF</text>
<text x="467.6" y="378">100nF</text>
<text x="467.6" y="374.8">C17</text>
<text x="753.7" y="375.6">4.7uF</text>
<text x="753.7" y="372.4">C38</text>
<text x="78.1" y="381.2">C22</text>
<text x="125.8" y="381.2">C23</text>
<text x="353" y="381.5">100nF</text>
<text x="353" y="378.3">C13</text>
<text x="457" y="381.5">100nF</text>
<text x="457" y="378.4">C20</text>
<text x="78.1" y="384.4">15pF</text>
<text x="95.4" y="388.2">U8</text>
<text x="125.8" y="384.4">15pF</text>
<text x="137.8" y="388.2">1k</text>
<text x="137.8" y="385.1">R6</text>
<text x="95.4" y="391.3">12MHz</text>
<text x="411.5" y="441.2">C19</text>
<text x="436.2" y="441.2">C10</text>
<text x="411.5" y="444.4">4.7uF</text>
<text x="436.2" y="444.4">100nF</text>
<text x="397.9" y="450">C12</text>
<text x="398" y="460.6">100nF</text>
<text x="714.4" y="467.2">BMP280</text>
<text x="714.4" y="464.2">U17</text>
</g>
<g font-size="3.2" fill="#00f">
<text x="349.8" y="97.5">7</text>
<text x="349.8" y="101">6</text>
<text x="352.2" y="98.9">SH2</text>
<text x="372" y="98.9">SH3</text>
<text x="374.5" y="101">9</text>
<text x="374.5" y="97.5">8</text>
<text x="352.2" y="102.4">SH1</text>
<text x="372" y="102.4">SH4</text>
<text x="354.7" y="113.7" transform="rotate(-90 354.7 113.7)">5</text>
<text x="356.1" y="111.3" transform="rotate(-90 356.1 111.3)">GND</text>
<text x="358.2" y="113.7" transform="rotate(-90 358.2 113.7)">4</text>
<text x="359.7" y="111.3" transform="rotate(-90 359.7 111.3)">ID</text>
<text x="361.8" y="113.7" transform="rotate(-90 361.8 113.7)">3</text>
<text x="363.2" y="111.3" transform="rotate(-90 363.2 111.3)">D+</text>
<text x="365.3" y="113.7" transform="rotate(-90 365.3 113.7)">2</text>
<text x="366.7" y="111.3" transform="rotate(-90 366.7 111.3)">D-</text>
<text x="368.8" y="113.7" transform="rotate(-90 368.8 113.7)">1</text>
<text x="370.2" y="111.3" transform="rotate(-90 370.2 111.3)">VBUS</text>
<text x="586" y="108.1">1</text>
<text x="586" y="111.6">2</text>
<text x="587.4" y="109.9">AP_SDO/AP_AD0</text>
<text x="587.4" y="113.4">RESV/AUX1_SDIO/AUX1_SDI/MAS_DA</text>
<text x="715.4" y="113.4">AP_SCL/AP_SCLK</text>
<text x="715.4" y="109.9">AP_SDA/AP_SDIO/AP_SDI</text>
<text x="716.8" y="111.6">13</text>
<text x="716.8" y="108.1">14</text>
<text x="586" y="115.1">3</text>
<text x="586" y="118.7">4</text>
<text x="587.4" y="116.9">RESV/AUX1_SCLK/MAS_CLK</text>
<text x="715.4" y="116.9">AP_CS</text>
<text x="716.8" y="118.7">11</text>
<text x="716.8" y="115.1">12</text>
<text x="113.2" y="122.2">1</text>
<text x="113.2" y="125.7">2</text>
<text x="114.7" y="124">CS#</text>
<text x="141.8" y="125.7">7</text>
<text x="587.4" y="120.4">INT1/INT</text>
<text x="715.4" y="124">RESV/AUX1_CS</text>
<text x="715.4" y="120.4">RESV/AUX1_SDO</text>
<text x="716.8" y="125.7">9</text>
<text x="716.8" y="122.2">10</text>
<text x="113.2" y="129.3">3</text>
<text x="114.7" y="127.5">DO</text>
<text x="114.7" y="131">IO2</text>
<text x="140.3" y="131">CLK</text>
<text x="140.3" y="127.5">IO3</text>
<text x="141.8" y="129.3">6</text>
<text x="586" y="129.3">7</text>
<text x="587.4" y="131">RESV</text>
<text x="715.4" y="127.5">INT2/FSYNC/CLKIN</text>
<text x="140.3" y="134.5">DI</text>
<text x="141.8" y="132.8">5</text>
<text x="731" y="245.7">18</text>
<text x="109.9" y="249.2">2</text>
<text x="124" y="249.2">1</text>
<text x="681.2" y="249.2">2</text>
<text x="682.7" y="251">TXD</text>
<text x="729.5" y="251">SCL</text>
<text x="729.5" y="247.4">SAFEBOOT_N</text>
<text x="731" y="249.2">17</text>
<text x="681.2" y="252.7">3</text>
<text x="681.2" y="256.3">4</text>
<text x="682.7" y="254.5">RXD</text>
<text x="729.5" y="254.5">SDA</text>
<text x="731" y="256.3">15</text>
<text x="731" y="252.7">16</text>
<text x="681.2" y="259.8">5</text>
<text x="681.2" y="263.3">6</text>
<text x="682.7" y="258">TIMEPULSE</text>
<text x="682.7" y="261.5">EXTINT</text>
<text x="729.5" y="258">VIO_SEL</text>
<text x="731" y="263.3">13</text>
<text x="681.2" y="266.8">7</text>
<text x="682.7" y="265.1">V_BCKP</text>
<text x="682.7" y="268.6">V_IO</text>
<text x="729.5" y="265.1">LNA_EN</text>
<text x="681.2" y="273.9">9</text>
<text x="682.7" y="275.7">RESET_N</text>
<text x="729.5" y="272.1">RF_IN</text>
<text x="731" y="270.4">11</text>
<text x="395.3" y="327" transform="rotate(-90 395.3 327)">60</text>
<text x="396.3" y="328.5" transform="rotate(-90 396.3 328.5)">QSPI_SS</text>
<text x="398.8" y="327" transform="rotate(-90 398.8 327)">59</text>
<text x="399.9" y="328.5" transform="rotate(-90 399.9 328.5)">QSPI_SD1</text>
<text x="402.3" y="327" transform="rotate(-90 402.3 327)">58</text>
<text x="403.4" y="328.5" transform="rotate(-90 403.4 328.5)">QSPI_SD2</text>
<text x="405.9" y="327" transform="rotate(-90 405.9 327)">57</text>
<text x="406.9" y="328.5" transform="rotate(-90 406.9 328.5)">QSPI_SD0</text>
<text x="409.4" y="327" transform="rotate(-90 409.4 327)">56</text>
<text x="410.5" y="328.5" transform="rotate(-90 410.5 328.5)">QSPI_SCLK</text>
<text x="412.9" y="327" transform="rotate(-90 412.9 327)">55</text>
<text x="414" y="328.5" transform="rotate(-90 414 328.5)">QSPI_SD3</text>
<text x="423.5" y="327" transform="rotate(-90 423.5 327)">52</text>
<text x="424.6" y="328.5" transform="rotate(-90 424.6 328.5)">USB_DP</text>
<text x="427" y="327" transform="rotate(-90 427 327)">51</text>
<text x="428.1" y="328.5" transform="rotate(-90 428.1 328.5)">USB_DM</text>
<text x="430.6" y="327" transform="rotate(-90 430.6 327)">50</text>
<text x="431.6" y="328.5" transform="rotate(-90 431.6 328.5)">VREG_FB</text>
<text x="434.1" y="327" transform="rotate(-90 434.1 327)">49</text>
<text x="435.2" y="328.5" transform="rotate(-90 435.2 328.5)">VREG_VIN</text>
<text x="697.1" y="342.7">1</text>
<text x="698.6" y="344.5">SCL</text>
<text x="720.7" y="344.5">SDA</text>
<text x="720.7" y="348">DRDY</text>
<text x="722.1" y="342.7">16</text>
<text x="722.1" y="346.2">15</text>
<text x="381.4" y="353.3">2</text>
<text x="443.7" y="351.5">VREG_LX</text>
<text x="445.2" y="349.7">48</text>
<text x="697.1" y="353.3">4</text>
<text x="697.1" y="349.7">3</text>
<text x="698.6" y="351.5">NC</text>
<text x="720.7" y="351.5">RSTN</text>
<text x="722.1" y="349.7">14</text>
<text x="381.4" y="356.8">3</text>
<text x="382.8" y="355">GPIO0</text>
<text x="382.8" y="358.6">GPIO1</text>
<text x="697.1" y="356.8">5</text>
<text x="698.6" y="358.6">CAD0</text>
<text x="698.6" y="355">NC</text>
<text x="720.7" y="358.6">NC</text>
<text x="722.1" y="356.8">12</text>
<text x="381.4" y="360.3">4</text>
<text x="381.4" y="363.9">5</text>
<text x="382.8" y="362.1">GPIO2</text>
<text x="382.8" y="365.6">GPIO3</text>
<text x="697.1" y="360.3">6</text>
<text x="698.6" y="362.1">CAD1</text>
<text x="720.7" y="365.6">C1</text>
<text x="722.1" y="363.9">10</text>
<text x="381.4" y="370.9">7</text>
<text x="443.7" y="369.1">GPIO29_ADC3</text>
<text x="445.2" y="370.9">42</text>
<text x="445.2" y="367.4">43</text>
<text x="697.1" y="367.4">8</text>
<text x="698.6" y="369.1">NC</text>
<text x="381.4" y="374.4">8</text>
<text x="381.4" y="378">9</text>
<text x="382.8" y="372.7">GPIO4</text>
<text x="382.8" y="376.2">GPIO5</text>
<text x="443.7" y="376.2">GPIO27_ADC1</text>
<text x="443.7" y="372.7">GPIO28_ADC2</text>
<text x="445.2" y="378">40</text>
<text x="445.2" y="374.4">41</text>
<text x="381.4" y="381.5">10</text>
<text x="382.8" y="379.7">GPIO6</text>
<text x="382.8" y="383.3">GPIO7</text>
<text x="443.7" y="379.7">GPIO26_ADC0</text>
<text x="381.4" y="388.5">12</text>
<text x="445.2" y="388.5">37</text>
<text x="381.4" y="392.1">13</text>
<text x="381.4" y="395.6">14</text>
<text x="382.8" y="390.3">GPIO8</text>
<text x="382.8" y="393.8">GPIO9</text>
<text x="443.7" y="393.8">GPIO24</text>
<text x="443.7" y="390.3">GPIO25</text>
<text x="445.2" y="395.6">35</text>
<text x="445.2" y="392.1">36</text>
<text x="381.4" y="399.1">15</text>
<text x="382.8" y="397.4">GPIO10</text>
<text x="382.8" y="400.9">GPIO11</text>
<text x="443.7" y="400.9">GPIO22</text>
<text x="443.7" y="397.4">GPIO23</text>
<text x="445.2" y="399.1">34</text>
<text x="381.4" y="402.7">16</text>
<text x="382.8" y="404.4">GPIO12</text>
<text x="443.7" y="404.4">GPIO21</text>
<text x="445.2" y="402.7">33</text>
<text x="386.5" y="425.8" transform="rotate(-90 386.5 425.8)">17</text>
<text x="387.9" y="424.9" transform="rotate(-90 387.9 424.9)">GPIO13</text>
<text x="390" y="425.8" transform="rotate(-90 390 425.8)">18</text>
<text x="391.4" y="424.9" transform="rotate(-90 391.4 424.9)">GPIO14</text>
<text x="393.5" y="425.8" transform="rotate(-90 393.5 425.8)">19</text>
<text x="394.9" y="424.9" transform="rotate(-90 394.9 424.9)">GPIO15</text>
<text x="400.6" y="425.8" transform="rotate(-90 400.6 425.8)">21</text>
<text x="402" y="424.9" transform="rotate(-90 402 424.9)">XIN</text>
<text x="404.1" y="425.8" transform="rotate(-90 404.1 425.8)">22</text>
<text x="405.5" y="424.9" transform="rotate(-90 405.5 424.9)">XOUT</text>
<text x="411.2" y="425.8" transform="rotate(-90 411.2 425.8)">24</text>
<text x="412.6" y="424.9" transform="rotate(-90 412.6 424.9)">SWCLK</text>
<text x="414.7" y="425.8" transform="rotate(-90 414.7 425.8)">25</text>
<text x="416.1" y="424.9" transform="rotate(-90 416.1 424.9)">SWDIO</text>
<text x="418.2" y="425.8" transform="rotate(-90 418.2 425.8)">26</text>
<text x="419.6" y="424.9" transform="rotate(-90 419.6 424.9)">RUN</text>
<text x="421.7" y="425.8" transform="rotate(-90 421.7 425.8)">27</text>
<text x="423.2" y="424.9" transform="rotate(-90 423.2 424.9)">GPIO16</text>
<text x="425.3" y="425.8" transform="rotate(-90 425.3 425.8)">28</text>
<text x="426.7" y="424.9" transform="rotate(-90 426.7 424.9)">GPIO17</text>
<text x="428.8" y="425.8" transform="rotate(-90 428.8 425.8)">29</text>
<text x="430.2" y="424.9" transform="rotate(-90 430.2 424.9)">GPIO18</text>
<text x="435.9" y="425.8" transform="rotate(-90 435.9 425.8)">31</text>
<text x="437.3" y="424.9" transform="rotate(-90 437.3 424.9)">GPIO19</text>
<text x="439.4" y="425.8" transform="rotate(-90 439.4 425.8)">32</text>
<text x="440.8" y="424.9" transform="rotate(-90 440.8 424.9)">GPIO20</text>
<text x="700.8" y="471.5">8</text>
<text x="703.3" y="472.9">VDD</text>
<text x="730.1" y="472.9">GND</text>
<text x="732.5" y="471.5">1</text>
<text x="700.8" y="478.5">7</text>
<text x="703.3" y="479.9">GND</text>
<text x="730.1" y="479.9">CSB</text>
<text x="732.5" y="478.5">2</text>
<text x="700.8" y="485.6">6</text>
<text x="732.5" y="485.6">3</text>
<text x="703.3" y="487">VDDIO</text>
<text x="730.1" y="487">SDI</text>
<text x="700.8" y="492.6">5</text>
<text x="703.3" y="494">SDO</text>
<text x="730.1" y="494">SCK</text>
<text x="732.5" y="492.6">4</text>
</g>
<g font-size="3.2" fill="#f00">
<text x="140.3" y="124">VCC</text>
<text x="141.8" y="122.2">8</text>
<text x="586" y="122.2">5</text>
<text x="587.4" y="124">VDDIO</text>
<text x="715.4" y="131">VDD</text>
<text x="716.8" y="129.3">8</text>
<text x="729.5" y="261.5">VCC_RF</text>
<text x="731" y="259.8">14</text>
<text x="681.2" y="270.4">8</text>
<text x="682.7" y="272.1">VCC</text>
<text x="416.5" y="327" transform="rotate(-90 416.5 327)">54</text>
<text x="417.5" y="328.5" transform="rotate(-90 417.5 328.5)">QSPI_IOVDD</text>
<text x="420" y="327" transform="rotate(-90 420 327)">53</text>
<text x="421" y="328.5" transform="rotate(-90 421 328.5)">USB_OTP_VDD</text>
<text x="697.1" y="346.2">2</text>
<text x="698.6" y="348">AVDD</text>
<text x="381.4" y="349.7">1</text>
<text x="382.8" y="351.5">IOVDD</text>
<text x="722.1" y="353.3">13</text>
<text x="443.7" y="358.6">VREG_AVDD</text>
<text x="445.2" y="356.8">46</text>
<text x="720.7" y="355">DVDD</text>
<text x="443.7" y="365.6">ADC_AVDD</text>
<text x="443.7" y="362.1">IOVDD</text>
<text x="445.2" y="363.9">44</text>
<text x="445.2" y="360.3">45</text>
<text x="697.1" y="363.9">7</text>
<text x="698.6" y="365.6">VPP</text>
<text x="381.4" y="367.4">6</text>
<text x="382.8" y="369.1">DVDD</text>
<text x="443.7" y="383.3">DVDD</text>
<text x="445.2" y="381.5">39</text>
<text x="381.4" y="385">11</text>
<text x="382.8" y="386.8">IOVDD</text>
<text x="443.7" y="386.8">IOVDD</text>
<text x="445.2" y="385">38</text>
<text x="397.1" y="425.8" transform="rotate(-90 397.1 425.8)">20</text>
<text x="398.5" y="424.9" transform="rotate(-90 398.5 424.9)">IOVDD</text>
<text x="407.6" y="425.8" transform="rotate(-90 407.6 425.8)">23</text>
<text x="409" y="424.9" transform="rotate(-90 409 424.9)">DVDD</text>
<text x="432.3" y="425.8" transform="rotate(-90 432.3 425.8)">30</text>
<text x="433.7" y="424.9" transform="rotate(-90 433.7 424.9)">IOVDD</text>
</g>
<g font-size="3.2">
<text x="586" y="125.7">6</text>
<text x="587.4" y="127.5">GND</text>
<text x="113.2" y="132.8">4</text>
<text x="114.7" y="134.5">GND</text>
<text x="681.2" y="245.7">1</text>
<text x="682.7" y="247.4">GND</text>
<text x="729.5" y="268.6">GND</text>
<text x="731" y="266.8">12</text>
<text x="729.5" y="275.7">GND</text>
<text x="731" y="273.9">10</text>
<text x="391.8" y="327" transform="rotate(-90 391.8 327)">61</text>
<text x="392.8" y="328.5" transform="rotate(-90 392.8 328.5)">GND</text>
<text x="445.2" y="353.3">47</text>
<text x="443.7" y="355">VREG_PGND</text>
<text x="720.7" y="362.1">VSS</text>
<text x="722.1" y="360.3">11</text>
<text x="720.7" y="369.1">VSS</text>
<text x="722.1" y="367.4">9</text>
<text x="89.1" y="395.6">4</text>
<text x="106" y="395.6">3</text>
<text x="89.1" y="402.7">1</text>
<text x="106" y="402.7">2</text>
</g>
</svg>
